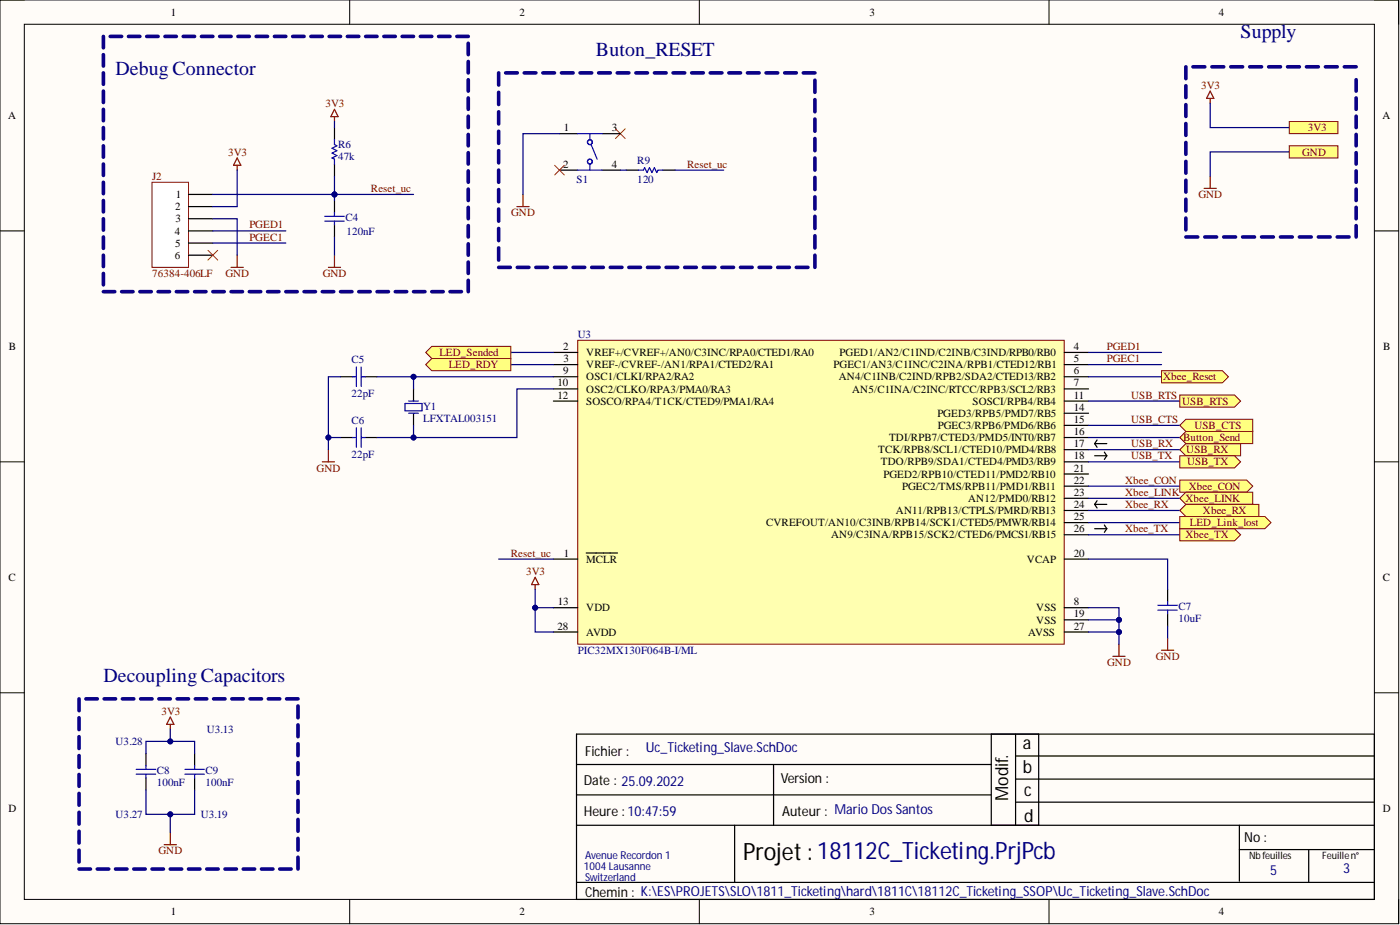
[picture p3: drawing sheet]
<svg xmlns="http://www.w3.org/2000/svg" width="292mm" height="193mm" viewBox="0 0 292 193" stroke-linecap="round" stroke-linejoin="round" font-family="sans-serif">
<path d="M0 0h291.8v192.7h-291.8z" fill-rule="evenodd" fill="#fffcf8"/>
<path d="M0 0h291.8v192.7h-291.8z" fill="none" stroke="#000" stroke-width=".21"/>
<path d="M5.1 5.1h281.7v182.5h-281.7z" fill-rule="evenodd" fill="#fffcf8"/>
<g fill="none" stroke="#000" stroke-width=".21">
<path d="M0 0h5.1M73 0v5.1M145.9 0v5.1M218.9 0v5.1M286.8 0h5v5.1M5.1 5.1h281.7v182.5h-281.7zM0 48.2h5.1M286.8 48.2h5M0 96.3h5.1M286.8 96.3h5M0 144.5h5.1M286.8 144.5h5"/>
<path d="M73 187.6v5.1M145.9 187.6v5.1M218.9 187.6v5.1M291.8 187.6v5.1"/>
</g>
<g fill="none" stroke="#000" stroke-width=".25">
<path d="M69.8 26.6v2.6M69.8 34.2v2.6M69.8 41.8v2.6M69.8 46.9v2.5M71.1 78.6h2.5M76.1 78.6h2.6M71.1 91.3h2.5M76.1 91.3h2.6M86.3 81.1v2.6M86.3 86.2v2.5M243.6 123v2.5M243.6 128v2.6"/>
<path d="M30.5 157.2v2.5M40.6 157.2v2.5M120.3 153.1h166.5v34.5h-166.5zM120.3 159.5h86.5M161.4 159.5v12.7M206.8 153.1v19.1M211.9 153.1v19.1M211.9 157.7h74.9M216.7 153.1v19.1M30.5 162.3v2.5M40.6 162.3v2.5M120.3 172.2h166.5"/>
<path d="M120.3 165.8h86.5M153.3 172.2v11.9M211.9 162.5h74.9M211.9 167.3h74.9M258.6 172.2v11.6M258.6 177.2h28.2M273.1 177.2v6.9M120.3 184.1h166.5"/>
</g>
<g fill="none" stroke="#00f" stroke-width=".25">
<path d="M69.8 29.2v1l.5 .2-1 .5 1 .5-1 .5 1 .5-1 .6 .5 .2v1M67.8 45.1h4M67.8 46.1h4M69.8 44.4v.7M69.8 46.1v.8M73.6 78.6h.8M74.4 76.6v4M75.4 76.6v4M75.4 78.6h.7M73.6 91.3h.8M74.4 89.2v4.1M75.4 89.2v4.1"/>
<path d="M75.4 91.3h.7M84.5 84.2h3.6v1.5h-3.6zM85.3 83.7h2M85.3 86.2h2M241.6 126.3h4M241.6 127.3h4M243.6 125.5v.8M243.6 127.3v.7M30.5 159.7v.8M40.6 159.7v.8M28.4 160.5h4.1M28.4 161.5h4.1"/>
<path d="M30.5 161.5v.8M38.6 160.5h4M38.6 161.5h4M40.6 161.5v.8"/>
</g>
<g fill="none" stroke="#0c0087" stroke-width=".76">
<path d="M21.6 7.6v2.4M21.6 11.4v2.4M21.6 15.2v2.4M21.6 19v2.4M23 7.6h2.4M26.8 7.6h2.4M30.6 7.6h2.4M34.4 7.6h2.4M38.2 7.6h2.4M42 7.6h2.4M45.8 7.6h2.4M49.6 7.6h2.4"/>
<path d="M53.4 7.6h2.4M57.3 7.6h2.3M61.1 7.6h2.3M64.9 7.6h2.3M68.7 7.6h2.4M72.5 7.6h2.4M76.3 7.6h2.4M80.1 7.6h2.4M83.9 7.6h2.4M87.7 7.6h2.4M91.5 7.6h2.4M95.3 7.6h2.4"/>
<path d="M97.7 9v2.4M97.7 12.8v2.4M97.7 16.6v2.4M247.4 13.9v2.5M247.4 17.9v2.5M248.9 13.9h2.5M252.9 13.9h2.4M256.8 13.9h2.5M260.7 13.9h2.5M264.7 13.9h2.5M268.6 13.9h2.5M272.6 13.9h2.5"/>
<path d="M276.5 13.9h2.5M280.5 13.9h2.4M282.9 16.6v2.4M21.6 22.8v2.4M21.6 26.6v2.4M21.6 30.4v2.4M21.6 34.2v2.4M21.6 38v2.4M97.7 20.4v2.4M97.7 24.2v2.4M97.7 28v2.4M97.7 31.8v2.4"/>
<path d="M97.7 35.6v2.4M97.7 39.5v2.3M247.4 21.8v2.5M247.4 25.8v2.4M247.4 29.7v2.5M247.4 33.7v2.4M247.4 37.6v2.5M282.9 20.4v2.4M282.9 24.2v2.4M282.9 28v2.4M282.9 31.8v2.4M282.9 35.6v2.4"/>
<path d="M282.9 39.5v2.3M21.6 41.8v2.4M21.6 45.6v2.4M21.6 49.4v2.4M21.6 53.2v2.4M21.6 57v2.4M97.7 43.3v2.3M97.7 47.1v2.3M97.7 50.9v2.3M97.7 54.7v2.3M97.7 58.5v2.3M247.4 41.6v2.4"/>
<path d="M247.4 45.5v2.5M247.4 49.4h2.5M251.4 49.4h2.4M255.3 49.4h2.5M259.3 49.4h2.4M263.2 49.4h2.5M267.2 49.4h2.4M271.1 49.4h2.5M275.1 49.4h2.4M279 49.4h2.5M282.9 43.3v2.3M282.9 47.1v2.3"/>
<path d="M21.6 60.8h2.3M25.4 60.8h2.4M29.2 60.8h2.4M33 60.8h2.4M36.8 60.8h2.4M40.6 60.8h2.4M44.4 60.8h2.4M48.2 60.8h2.4M52 60.8h2.4M55.8 60.8h2.4M59.6 60.8h2.4M63.4 60.8h2.4"/>
<path d="M67.2 60.8h2.4M71.1 60.8h2.3M74.9 60.8h2.3M78.7 60.8h2.3M82.5 60.8h2.4M86.3 60.8h2.4M90.1 60.8h2.4M93.9 60.8h2.4M16.5 145.8v2.5M16.5 149.7v2.5M16.5 153.7v2.4M16.5 157.6v2.5"/>
<path d="M17.9 145.8h2.4M21.7 145.8h2.4M25.5 145.8h2.4M29.3 145.8h2.4M33.1 145.8h2.4M37 145.8h2.3M40.8 145.8h2.3M44.6 145.8h2.3M48.4 145.8h2.4M52.2 145.8h2.4M56 145.8h2.4M59.8 145.8h2.4"/>
<path d="M62.2 147.3v2.4M62.2 151.2v2.5M62.2 155.2v2.4M62.2 159.1v2.5M16.5 161.6v2.4M16.5 165.5v2.5M16.5 169.5v2.4M16.5 173.4v2.5M16.5 177.4v2.4M62.2 163.1v2.4M62.2 167v2.5M62.2 170.9v2.5"/>
<path d="M62.2 174.9v2.5M62.2 178.8v2.5M16.5 181.3h2.4M20.3 181.3h2.4M24.1 181.3h2.4M27.9 181.3h2.4M31.7 181.3h2.4M35.5 181.3h2.4M39.3 181.3h2.4M43.1 181.3h2.4M46.9 181.3h2.4M50.8 181.3h2.3"/>
<path d="M54.6 181.3h2.3M58.4 181.3h2.3"/>
</g>
<g fill="none" stroke="#800000" stroke-width=".25">
<path d="M252.5 19l.8 1.5h-1.6zM49.5 34.5v1M49.5 33l.7 1.5h-1.5zM69.8 24.3v1M69.8 22.8l.7 1.5h-1.5zM251.2 39.3h2.6M252.5 20.5v1M252.5 36.8v2.5M48.2 55.8h2.6M49.5 53.2v2.6M68.5 55.8h2.6M69.8 53.2v2.6"/>
<path d="M67.2 96.3h2.6M68.5 93.8v2.5M111.7 120.4l.7 1.6h-1.5zM111.7 122v1M232.2 136.9h2.5M233.5 134.4v2.5M242.3 135.7h2.6M243.6 133.1v2.6M35.5 151.1v1M35.5 149.6l.8 1.5h-1.5zM34.3 176.2h2.5M35.5 173.7v2.5"/>
</g>
<path d="M120.5 71h101.5v63.4h-101.5z" fill-rule="evenodd" fill="#ffffb0"/>
<path d="M120.5 71h101.5v63.4h-101.5z" fill="none" stroke="#800000" stroke-width=".21"/>
<g fill="none" stroke="#000" stroke-width=".25">
<path d="M116.7 27.9h3.8M116.7 35.5h3.8M125.6 27.9h3.8M125.6 35.5h3.8M130.7 35.5h2.5M138.3 35.5h2.5M115.5 73.5h5M115.5 76.1h5M115.5 78.6h5M222 73.5h5.1M222 76.1h5.1M222 78.6h5.1"/>
<path d="M115.5 81.1h5M115.5 83.7h5M222 81.1h5.1M222 83.7h5.1M222 86.2h5.1M222 88.7h5.1M222 91.3h5.1M222 93.8h5.1M222 96.3h5.1M222 98.9h5.1M228.4 92.5h2.5M228.4 92.5l.5 .8"/>
<path d="M228.4 95.1h2.5M228.9 91.8l-.5 .7M230.4 94.3l.5 .8M230.9 95.1l-.5 .7M115.5 116.6h5M122.3 115.4h6.5M222 116.6h5.1M222 101.4h5.1M222 104h5.1M222 106.5h5.1M222 109h5.1M222 111.6h5.1"/>
<path d="M228.4 105.2h2.5M228.4 105.2l.5 .8M228.4 110.3h2.5M228.9 104.5l-.5 .7M230.4 109.5l.5 .8M230.9 110.3l-.5 .8M115.5 126.8h5M115.5 131.8h5M222 126.8h5.1M222 129.3h5.1M222 131.8h5.1"/>
</g>
<g fill="none" stroke="#0c0087" stroke-width=".76">
<path d="M104 15.2v2.5M104 19.3v2.5M105.5 15.2h2.4M109.4 15.2h2.4M113.3 15.2h2.4M117.1 15.2h2.5M121 15.2h2.5M124.9 15.2h2.4M128.8 15.2h2.4M132.7 15.2h2.4M136.6 15.2h2.4M140.4 15.2h2.5"/>
<path d="M144.3 15.2h2.4M148.2 15.2h2.4M152.1 15.2h2.4M156 15.2h2.4M159.8 15.2h2.5M163.7 15.2h2.4M167.6 15.2h2.4M170 16.7v2.6M104 23.3v2.6M104 27.4v2.5M104 31.4v2.6M104 35.5v2.5"/>
<path d="M104 39.5v2.6M170 20.8v2.5M170 24.8v2.6M170 28.9v2.5M170 33v2.5M170 37v2.5M104 43.6v2.5M104 47.7v2.5M104 51.7v2.6M104 55.8h2.5M107.9 55.8h2.5M111.8 55.8h2.4"/>
<path d="M115.7 55.8h2.4M119.6 55.8h2.4M123.5 55.8h2.4M127.3 55.8h2.5M131.2 55.8h2.4M135.1 55.8h2.4M139 55.8h2.4M142.9 55.8h2.4M146.7 55.8h2.5M150.6 55.8h2.4M154.5 55.8h2.4M158.4 55.8h2.4"/>
<path d="M162.3 55.8h2.4M166.1 55.8h2.5M170 41.1v2.5M170 45.1v2.6M170 49.2v2.5M170 53.2v2.6"/>
</g>
<path d="M115.7 34.5l2 2M117.7 34.5l-2 2M128.4 26.9l2 2M130.4 26.9l-2 2" fill="none" stroke="#f00" stroke-width=".21"/>
<g fill="none" stroke="#00f" stroke-width=".25">
<path d="M120.5 35.5h5.1M120.5 27.9h5.1M123.1 27.9v1.3M123.1 34.2v1.3M123.3 30.2l1.3 3M133.2 35.5h1l.3-.5 .5 1 .5-1 .5 1 .5-1 .5 1 .3-.5h1"/>
<circle cx="123.1" cy="29.7" r=".51"/>
<circle cx="123.1" cy="33.7" r=".51"/>
</g>
<path d="M107.9 43.1h2.5M109.1 40.6v2.5" fill="none" stroke="#800000" stroke-width=".25"/>
<path d="M31.7 38h7.6v17.8h-7.6z" fill-rule="evenodd" fill="#fff"/>
<path d="M31.7 38h7.6v17.8h-7.6z" fill="none" stroke="#800000" stroke-width=".21"/>
<path d="M39.3 40.6h5.1M39.3 43.1h5.1M39.3 45.6h5.1M39.3 48.2h5.1M39.3 50.7h5.1M39.3 53.2h5.1" fill="none" stroke="#000" stroke-width=".25"/>
<path d="M43.4 52.2l2 2.1M45.4 52.2l-2 2.1" fill="none" stroke="#f00" stroke-width=".21"/>
<g fill="none" stroke="#000080" stroke-width=".25">
<path d="M49.5 35.5v7.6h-5.1M69.8 25.3v1.3M252.5 21.5v5.1h16.5M269 31.7h-16.5v5.1M44.4 45.6h5.1v7.6M44.4 48.2h15.2M44.4 50.7h15.2M69.8 49.4v3.8M106.6 73.5h8.9M106.6 76.1h8.9M227.1 73.5h15.2M227.1 76.1h15.2"/>
<path d="M227.1 91.3h19.1M104 116.6h11.5M227.1 116.6h16.5v6.4M227.1 101.4h19.1M227.1 104h19.1M227.1 106.5h19.1M227.1 111.6h19.1M227.1 109h19.1M243.6 130.6v2.5M30.5 164.8v5.1h10.1v-5.1"/>
</g>
<circle cx="35.5" cy="169.9" r=".51" fill="#000080"/>
<circle cx="35.5" cy="169.9" r=".51" fill="none" stroke="#000080" stroke-width=".21"/>
<path d="M35.5 169.9v3.8" fill="none" stroke="#000080" stroke-width=".25"/>
<circle cx="35.5" cy="169.9" r=".51" fill="#000080"/>
<circle cx="35.5" cy="169.9" r=".51" fill="none" stroke="#000080" stroke-width=".21"/>
<path d="M30.5 157.2v-2.5h10.1v2.5" fill="none" stroke="#000080" stroke-width=".25"/>
<circle cx="35.5" cy="154.7" r=".51" fill="#000080"/>
<circle cx="35.5" cy="154.7" r=".51" fill="none" stroke="#000080" stroke-width=".21"/>
<path d="M35.5 152.1v2.6" fill="none" stroke="#000080" stroke-width=".25"/>
<circle cx="35.5" cy="154.7" r=".51" fill="#000080"/>
<circle cx="35.5" cy="154.7" r=".51" fill="none" stroke="#000080" stroke-width=".21"/>
<path d="M111.7 126.8h3.8" fill="none" stroke="#000080" stroke-width=".25"/>
<circle cx="111.7" cy="126.8" r=".51" fill="#000080"/>
<circle cx="111.7" cy="126.8" r=".51" fill="none" stroke="#000080" stroke-width=".21"/>
<path d="M227.1 131.8h6.4" fill="none" stroke="#000080" stroke-width=".25"/>
<circle cx="233.5" cy="131.8" r=".51" fill="#000080"/>
<circle cx="233.5" cy="131.8" r=".51" fill="none" stroke="#000080" stroke-width=".21"/>
<path d="M227.1 129.3h6.4" fill="none" stroke="#000080" stroke-width=".25"/>
<circle cx="233.5" cy="129.3" r=".51" fill="#000080"/>
<circle cx="233.5" cy="129.3" r=".51" fill="none" stroke="#000080" stroke-width=".21"/>
<path d="M111.7 123v8.8h3.8" fill="none" stroke="#000080" stroke-width=".25"/>
<circle cx="111.7" cy="126.8" r=".51" fill="#000080"/>
<circle cx="111.7" cy="126.8" r=".51" fill="none" stroke="#000080" stroke-width=".21"/>
<path d="M69.8 40.6v1.2" fill="none" stroke="#000080" stroke-width=".25"/>
<circle cx="69.8" cy="40.6" r=".51" fill="#000080"/>
<circle cx="69.8" cy="40.6" r=".51" fill="none" stroke="#000080" stroke-width=".21"/>
<path d="M44.4 40.6h41.9" fill="none" stroke="#000080" stroke-width=".25"/>
<circle cx="69.8" cy="40.6" r=".51" fill="#000080"/>
<circle cx="69.8" cy="40.6" r=".51" fill="none" stroke="#000080" stroke-width=".21"/>
<path d="M69.8 36.8v3.8" fill="none" stroke="#000080" stroke-width=".25"/>
<circle cx="69.8" cy="40.6" r=".51" fill="#000080"/>
<circle cx="69.8" cy="40.6" r=".51" fill="none" stroke="#000080" stroke-width=".21"/>
<path d="M86.3 78.6v2.5M227.1 83.7h19.1M227.1 88.7h19.1M227.1 93.8h19.1M227.1 96.3h19.1" fill="none" stroke="#000080" stroke-width=".25"/>
<circle cx="86.3" cy="78.6" r=".51" fill="#000080"/>
<circle cx="86.3" cy="78.6" r=".51" fill="none" stroke="#000080" stroke-width=".21"/>
<path d="M86.3 88.7v2.6" fill="none" stroke="#000080" stroke-width=".25"/>
<circle cx="86.3" cy="91.3" r=".51" fill="#000080"/>
<circle cx="86.3" cy="91.3" r=".51" fill="none" stroke="#000080" stroke-width=".21"/>
<path d="M78.7 78.6h36.8" fill="none" stroke="#000080" stroke-width=".25"/>
<circle cx="86.3" cy="78.6" r=".51" fill="#000080"/>
<circle cx="86.3" cy="78.6" r=".51" fill="none" stroke="#000080" stroke-width=".21"/>
<path d="M115.5 81.1h-7.6v10.2h-29.2" fill="none" stroke="#000080" stroke-width=".25"/>
<circle cx="86.3" cy="91.3" r=".51" fill="#000080"/>
<circle cx="86.3" cy="91.3" r=".51" fill="none" stroke="#000080" stroke-width=".21"/>
<path d="M71.1 78.6h-2.6v12.7h2.6" fill="none" stroke="#000080" stroke-width=".25"/>
<circle cx="68.5" cy="91.3" r=".51" fill="#000080"/>
<circle cx="68.5" cy="91.3" r=".51" fill="none" stroke="#000080" stroke-width=".21"/>
<path d="M68.5 91.3v2.5" fill="none" stroke="#000080" stroke-width=".25"/>
<circle cx="68.5" cy="91.3" r=".51" fill="#000080"/>
<circle cx="68.5" cy="91.3" r=".51" fill="none" stroke="#000080" stroke-width=".21"/>
<path d="M227.1 126.8h6.4v7.6" fill="none" stroke="#000080" stroke-width=".25"/>
<circle cx="233.5" cy="131.8" r=".51" fill="#000080"/>
<circle cx="233.5" cy="131.8" r=".51" fill="none" stroke="#000080" stroke-width=".21"/>
<circle cx="233.5" cy="129.3" r=".51" fill="#000080"/>
<circle cx="233.5" cy="129.3" r=".51" fill="none" stroke="#000080" stroke-width=".21"/>
<path d="M116.7 27.9h-7.6v12.7M129.4 35.5h1.3M227.1 78.6h15.2" fill="none" stroke="#000080" stroke-width=".25"/>
<path d="M88.8 73.5l1.3-1.2h16.5v2.5h-16.5z" fill-rule="evenodd" fill="#ffff80"/>
<path d="M88.8 73.5l1.3-1.2h16.5v2.5h-16.5z" fill="none" stroke="#800000" stroke-width=".21"/>
<path d="M269 25.3h10.1v2.6h-10.1z" fill-rule="evenodd" fill="#ffff80"/>
<path d="M269 25.3h10.1v2.6h-10.1z" fill="none" stroke="#800000" stroke-width=".21"/>
<path d="M269 30.4h10.1v2.6h-10.1z" fill-rule="evenodd" fill="#ffff80"/>
<path d="M269 30.4h10.1v2.6h-10.1z" fill="none" stroke="#800000" stroke-width=".21"/>
<path d="M246.2 88.7l1.2-1.2h14v2.5h-14z" fill-rule="evenodd" fill="#ffff80"/>
<path d="M246.2 88.7l1.2-1.2h14v2.5h-14z" fill="none" stroke="#800000" stroke-width=".21"/>
<path d="M246.2 82.4h11.4l1.2 1.3-1.2 1.2h-11.4z" fill-rule="evenodd" fill="#ffff80"/>
<path d="M246.2 82.4h11.4l1.2 1.3-1.2 1.2h-11.4z" fill="none" stroke="#800000" stroke-width=".21"/>
<path d="M246.2 93.8l1.2-1.3h11.4v2.6h-11.4z" fill-rule="evenodd" fill="#ffff80"/>
<path d="M246.2 93.8l1.2-1.3h11.4v2.6h-11.4z" fill="none" stroke="#800000" stroke-width=".21"/>
<path d="M246.2 95.1h11.4l1.2 1.2-1.2 1.3h-11.4z" fill-rule="evenodd" fill="#ffff80"/>
<path d="M246.2 95.1h11.4l1.2 1.2-1.2 1.3h-11.4z" fill="none" stroke="#800000" stroke-width=".21"/>
<path d="M246.2 100.2h13.9l1.3 1.2-1.3 1.3h-13.9z" fill-rule="evenodd" fill="#ffff80"/>
<path d="M246.2 100.2h13.9l1.3 1.2-1.3 1.3h-13.9z" fill="none" stroke="#800000" stroke-width=".21"/>
<path d="M246.2 104l1.2-1.3h14v2.5h-14z" fill-rule="evenodd" fill="#ffff80"/>
<path d="M246.2 104l1.2-1.3h14v2.5h-14z" fill="none" stroke="#800000" stroke-width=".21"/>
<path d="M246.2 110.3h11.4l1.2 1.3-1.2 1.2h-11.4z" fill-rule="evenodd" fill="#ffff80"/>
<path d="M246.2 110.3h11.4l1.2 1.3-1.2 1.2h-11.4z" fill="none" stroke="#800000" stroke-width=".21"/>
<path d="M246.2 106.5l1.2-1.3h15.2v2.6h-15.2z" fill-rule="evenodd" fill="#ffff80"/>
<path d="M246.2 106.5l1.2-1.3h15.2v2.6h-15.2z" fill="none" stroke="#800000" stroke-width=".21"/>
<path d="M246.2 107.8h17.7l1.3 1.2-1.3 1.3h-17.7z" fill-rule="evenodd" fill="#ffff80"/>
<path d="M246.2 107.8h17.7l1.3 1.2-1.3 1.3h-17.7z" fill="none" stroke="#800000" stroke-width=".21"/>
<path d="M246.2 91.3l1.2-1.3h14v2.5h-14z" fill-rule="evenodd" fill="#ffff80"/>
<path d="M246.2 91.3l1.2-1.3h14v2.5h-14z" fill="none" stroke="#800000" stroke-width=".21"/>
<path d="M242.3 77.3h12.7l1.3 1.3-1.3 1.3h-12.7z" fill-rule="evenodd" fill="#ffff80"/>
<path d="M242.3 77.3h12.7l1.3 1.3-1.3 1.3h-12.7z" fill="none" stroke="#800000" stroke-width=".21"/>
<path d="M88.8 76.1l1.3-1.3h16.5v2.5h-16.5z" fill-rule="evenodd" fill="#ffff80"/>
<path d="M88.8 76.1l1.3-1.3h16.5v2.5h-16.5z" fill="none" stroke="#800000" stroke-width=".21"/>
<path d="M140.8 35.5h10.2" fill="none" stroke="#000080" stroke-width=".25"/>
<text font-size="5" x="155.1" y="179.4">Projet : 18112C_Ticketing.PrjPcb</text>
<g font-size="4.1" fill="#000080">
<text x="124.3" y="11.7">Buton_RESET</text>
<text x="258.8" y="7.9">Supply</text>
<text x="24.1" y="15.5">Debug Connector</text>
<text x="21.6" y="142.3">Decoupling Capacitors</text>
</g>
<g font-size="3.7">
<text x="213.4" y="156.2">a</text>
<text x="213.4" y="161.3">b</text>
<text x="210.4" y="167.1" transform="rotate(-90 210.4 167.1)">Modif.</text>
<text x="213.7" y="166.1">c</text>
<text x="213.7" y="171.4">d</text>
</g>
<g font-size="2.9">
<text x="122.1" y="157.7">Fichier :</text>
<text x="121.8" y="163.8">Date : 25.09.2022</text>
<text x="162.9" y="163.3">Version :</text>
<text x="121.8" y="170.1">Heure : 10:47:59</text>
<text x="163.2" y="170.1">Auteur : Mario Dos Santos</text>
<text x="259.6" y="175.7">No :</text>
<text x="122.1" y="187.1">Chemin : K:\ES\PROJETS\SLO\1811_Ticketing\hard\1811C\18112C_Ticketing_SSOP\Uc_Ticketing_Slave.SchDoc</text>
</g>
<g font-size="2.9" fill="#000080">
<text x="134.7" y="157">Uc_Ticketing_Slave.SchDoc</text>
<text x="265" y="182.6">5</text>
<text x="280.2" y="182.1">3</text>
</g>
<g font-size="2.3">
<text x="35.6" y="3.3">1</text>
<text x="108.4" y="3.3">2</text>
<text x="181.4" y="3.3">3</text>
<text x="254.3" y="3.3">4</text>
<text x="1.7" y="24.8">A</text>
<text x="117.7" y="27.4">1</text>
<text x="127.6" y="27.4">3</text>
<text x="288.4" y="24.8">A</text>
<text x="117.5" y="35">2</text>
<text x="127.6" y="35">4</text>
<text x="36.7" y="41.3">1</text>
<text x="36.5" y="43.9">2</text>
<text x="36.6" y="46.4">3</text>
<text x="36.5" y="48.9">4</text>
<text x="36.5" y="51.5">5</text>
<text x="36.5" y="54">6</text>
<text x="1.9" y="73">B</text>
<text x="117.5" y="73">2</text>
<text x="117.6" y="75.6">3</text>
<text x="122.3" y="74.3">VREF+/CVREF+/AN0/C3INC/RPA0/CTED1/RA0</text>
<text x="122.3" y="76.8">VREF-/CVREF-/AN1/RPA1/CTED2/RA1</text>
<text x="173.9" y="76.8">PGEC1/AN3/C1INC/C2INA/RPB1/CTED12/RB1</text>
<text x="175.2" y="74.3">PGED1/AN2/C1IND/C2INB/C3IND/RPB0/RB0</text>
<text x="224.1" y="73">4</text>
<text x="224.1" y="75.6">5</text>
<text x="288.6" y="73">B</text>
<text x="116.3" y="80.6">10</text>
<text x="116.3" y="83.2">12</text>
<text x="117.5" y="78.1">9</text>
<text x="122.3" y="79.4">OSC1/CLKI/RPA2/RA2</text>
<text x="122.3" y="81.9">OSC2/CLKO/RPA3/PMA0/RA3</text>
<text x="175" y="79.4">AN4/C1INB/C2IND/RPB2/SDA2/CTED13/RB2</text>
<text x="177.8" y="81.9">AN5/C1INA/C2INC/RTCC/RPB3/SCL2/RB3</text>
<text x="224.1" y="78.1">6</text>
<text x="224.1" y="80.6">7</text>
<text x="224.1" y="83.2">11</text>
<text x="122.3" y="84.4">SOSCO/RPA4/T1CK/CTED9/PMA1/RA4</text>
<text x="195.6" y="87">PGED3/RPB5/PMD7/RB5</text>
<text x="195.7" y="89.5">PGEC3/RPB6/PMD6/RB6</text>
<text x="202.9" y="84.4">SOSCI/RPB4/RB4</text>
<text x="224.1" y="85.7">14</text>
<text x="224.1" y="88.2">15</text>
<text x="183.2" y="94.6">TCK/RPB8/SCL1/CTED10/PMD4/RB8</text>
<text x="185.5" y="92">TDI/RPB7/CTED3/PMD5/INT0/RB7</text>
<text x="224.1" y="90.8">16</text>
<text x="224.1" y="93.3">17</text>
<text x="224.1" y="95.8">18</text>
<text x="183.8" y="97.1">TDO/RPB9/SDA1/CTED4/PMD3/RB9</text>
<text x="184.3" y="99.6">PGED2/RPB10/CTED11/PMD2/RB10</text>
<text x="224.1" y="98.4">21</text>
<text x="224.1" y="100.9">22</text>
<text x="186.9" y="107.3">AN11/RPB13/CTPLS/PMRD/RB13</text>
<text x="188.2" y="102.2">PGEC2/TMS/RPB11/PMD1/RB11</text>
<text x="202" y="104.7">AN12/PMD0/RB12</text>
<text x="224.1" y="103.4">23</text>
<text x="224.1" y="106">24</text>
<text x="159.9" y="109.8">CVREFOUT/AN10/C3INB/RPB14/SCK1/CTED5/PMWR/RB14</text>
<text x="173.4" y="112.3">AN9/C3INA/RPB15/SCK2/CTED6/PMCS1/RB15</text>
<text x="224.1" y="108.5">25</text>
<text x="224.1" y="111.1">26</text>
<text x="117.7" y="116.1">1</text>
<text x="122.3" y="117.4">MCLR</text>
<text x="214.3" y="117.4">VCAP</text>
<text x="224.1" y="116.1">20</text>
<text x="1.8" y="121.2">C</text>
<text x="288.5" y="121.2">C</text>
<text x="116.3" y="131.3">28</text>
<text x="116.4" y="126.3">13</text>
<text x="122.3" y="127.5">VDD</text>
<text x="216.2" y="127.5">VSS</text>
<text x="216.2" y="130.1">VSS</text>
<text x="224.1" y="126.3">8</text>
<text x="224.1" y="128.8">19</text>
<text x="224.1" y="131.3">27</text>
<text x="122.3" y="132.6">AVDD</text>
<text x="214.5" y="132.6">AVSS</text>
<text x="1.8" y="169.4">D</text>
<text x="288.5" y="169.4">D</text>
<text x="35.6" y="190.9">1</text>
<text x="108.4" y="190.9">2</text>
<text x="181.4" y="190.9">3</text>
<text x="254.3" y="190.9">4</text>
</g>
<g font-size="2.3" fill="#800000">
<text x="67.9" y="22.3">3V3</text>
<text x="250.6" y="18.5">3V3</text>
<text x="272.9" y="27.4">3V3</text>
<text x="47.6" y="32.4">3V3</text>
<text x="143.4" y="35">Reset_uc</text>
<text x="271.7" y="32.4">GND</text>
<text x="31.7" y="37.5">J2</text>
<text x="77.4" y="40.1">Reset_uc</text>
<text x="250" y="41.3">GND</text>
<text x="52" y="47.7">PGED1</text>
<text x="106.7" y="45.1">GND</text>
<text x="52" y="50.2">PGEC1</text>
<text x="31.7" y="57.8">76384-406LF</text>
<text x="47" y="57.8">GND</text>
<text x="67.3" y="57.8">GND</text>
<text x="91.7" y="74.3">LED_Sended</text>
<text x="93.6" y="76.8">LED_RDY</text>
<text x="230.9" y="73">PGED1</text>
<text x="230.9" y="75.6">PGEC1</text>
<text x="236" y="83.2">USB_RTS</text>
<text x="242.7" y="79.4">Xbee_Reset</text>
<text x="236" y="88.2">USB_CTS</text>
<text x="246.7" y="84.4">USB_RTS</text>
<text x="249.2" y="89.5">USB_CTS</text>
<text x="236" y="93.3">USB_RX</text>
<text x="236" y="95.8">USB_TX</text>
<text x="246.8" y="92">Button_Send</text>
<text x="247.5" y="94.6">USB_RX</text>
<text x="66.1" y="98.4">GND</text>
<text x="234.7" y="100.9">Xbee_CON</text>
<text x="247.7" y="97.1">USB_TX</text>
<text x="234.7" y="106">Xbee_RX</text>
<text x="234.7" y="103.4">Xbee_LINK</text>
<text x="247.3" y="104.7">Xbee_LINK</text>
<text x="248" y="102.2">Xbee_CON</text>
<text x="251" y="107.3">Xbee_RX</text>
<text x="234.7" y="111.1">Xbee_TX</text>
<text x="247.3" y="112.3">Xbee_TX</text>
<text x="248.3" y="109.8">LED_Link_lost</text>
<text x="106.6" y="116.1">Reset_uc</text>
<text x="109.8" y="119.9">3V3</text>
<text x="241.2" y="137.7">GND</text>
<text x="231" y="138.9">GND</text>
<text x="33.7" y="149.1">3V3</text>
<text x="33.1" y="178.3">GND</text>
</g>
<g font-size="2.3" fill="#000080">
<text x="70.5" y="30.9">R6</text>
<text x="70.5" y="33.5">47k</text>
<text x="133" y="34.2">R9</text>
<text x="120.3" y="38.3">S1</text>
<text x="133" y="38.3">120</text>
<text x="72.1" y="46.1">C4</text>
<text x="72.3" y="48.9">120nF</text>
<text x="120.5" y="70.5">U3</text>
<text x="73.3" y="75.8">C5</text>
<text x="73.3" y="82.9">22pF</text>
<text x="73.3" y="88.5">C6</text>
<text x="88.3" y="85.4">Y1</text>
<text x="88.3" y="88">LFXTAL003151</text>
<text x="73.3" y="95.6">22pF</text>
<text x="245.9" y="127.3">C7</text>
<text x="245.9" y="129.8">10uF</text>
<text x="120.5" y="136.4">PIC32MX130F064B-I/ML</text>
<text x="24.1" y="155.4">U3.28</text>
<text x="43.1" y="152.9">U3.13</text>
<text x="32.7" y="161.5">C8</text>
<text x="42.9" y="161.5">C9</text>
<text x="32.7" y="164.1">100nF</text>
<text x="42.9" y="164.1">100nF</text>
<text x="24.1" y="170.6">U3.27</text>
<text x="41.9" y="170.6">U3.19</text>
<text x="122.1" y="179.2">Avenue Recordon 1</text>
<text x="121.8" y="181.5">1004 Lausanne</text>
<text x="122.1" y="183.7">Switzerland</text>
</g>
<g font-size="2.1">
<text x="260.6" y="179.2">Nb feuilles</text>
<text x="275.8" y="179.2">Feuillen°</text>
</g>
</svg>
